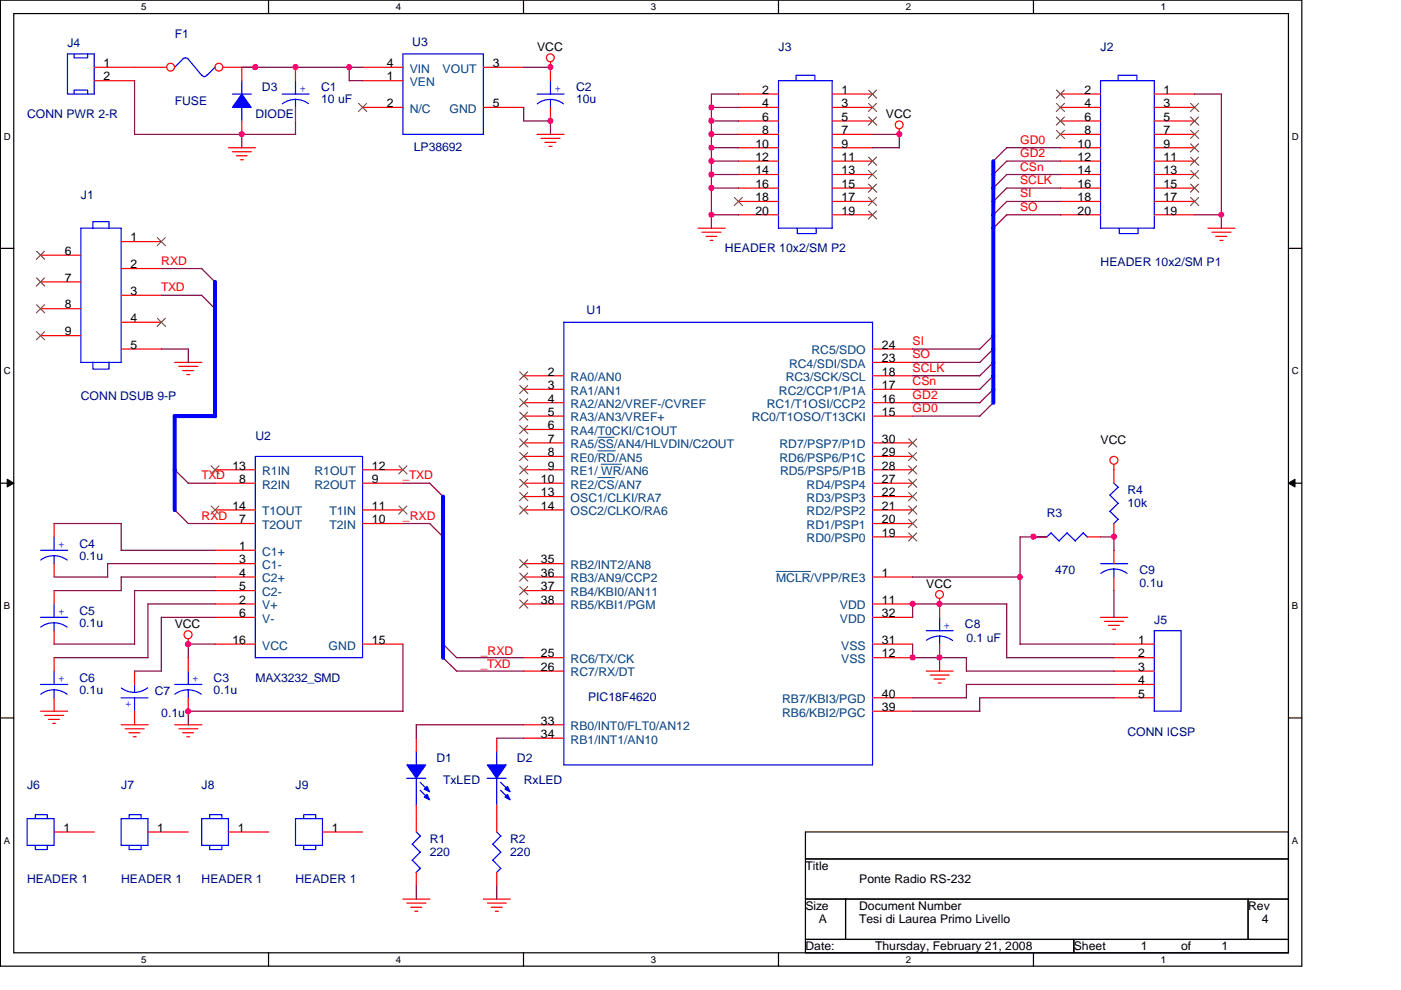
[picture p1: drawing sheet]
<svg xmlns="http://www.w3.org/2000/svg" width="297mm" height="210mm" viewBox="0 0 297 210" stroke-linecap="round" stroke-linejoin="round" font-family="sans-serif">
<path d="M.1 0h275.9v204.9h-275.9zM2.9 2.9h270.3v199.1h-270.3z" fill="none" stroke="#000" stroke-width=".25"/>
<g fill="#fff">
<path d="M29.9 .3h1.1v2.3h-1.1z"/>
<path d="M29.9 202.3h1.1v2.3h-1.1z"/>
</g>
<path d="M56.9 0v2.9M56.9 202v2.9" fill="none" stroke="#000" stroke-width=".25"/>
<g fill="#fff">
<path d="M83.9 .3h1.1v2.3h-1.1z"/>
<path d="M83.9 202.3h1.1v2.3h-1.1z"/>
</g>
<path d="M111 0v2.9M111 202v2.9" fill="none" stroke="#000" stroke-width=".25"/>
<g fill="#fff">
<path d="M138 .3h1.1v2.3h-1.1z"/>
<path d="M138 202.3h1.1v2.3h-1.1z"/>
</g>
<path d="M165.1 0v2.9M165.1 202v2.9" fill="none" stroke="#000" stroke-width=".25"/>
<g fill="#fff">
<path d="M192.1 .3h1.1v2.3h-1.1z"/>
<path d="M192.1 202.3h1.1v2.3h-1.1z"/>
</g>
<path d="M219.1 0v2.9M219.1 202v2.9" fill="none" stroke="#000" stroke-width=".25"/>
<g fill="#fff">
<path d="M246.1 .3h1.1v2.3h-1.1z"/>
<path d="M246.1 202.3h1.1v2.3h-1.1z"/>
<path d="M.8 27.8h1.4v2.2h-1.4z"/>
<path d="M273.9 27.8h1.4v2.2h-1.4z"/>
<path d="M.8 77.6h1.4v2.2h-1.4z"/>
<path d="M273.9 77.6h1.4v2.2h-1.4z"/>
</g>
<path d="M.1 52.7h2.8M273.2 52.7h2.8" fill="none" stroke="#000" stroke-width=".25"/>
<g fill="#fff">
<path d="M.8 127.3h1.3v2.3h-1.3z"/>
<path d="M273.9 127.3h1.3v2.3h-1.3z"/>
</g>
<path d="M.1 102.4h2.8M273.2 102.4h2.8" fill="none" stroke="#000" stroke-width=".25"/>
<path d="M1.5 101.6l1.4 .8-1.4 .9zM273.2 102.4l1.4-.8v1.7z" fill="#000"/>
<path d="M1.5 101.6l1.4 .8-1.4 .9zM273.2 102.4l1.4-.8v1.7z" fill="none" stroke="#000" stroke-width=".21"/>
<g fill="#fff">
<path d="M.8 177.1h1.3v2.3h-1.3z"/>
<path d="M273.9 177.1h1.3v2.3h-1.3z"/>
</g>
<path d="M.1 152.2h2.8M273.2 152.2h2.8M170.8 176.4h102.4v25.6h-102.4zM170.8 182.1h102.4M170.8 190.6h102.4M170.8 199.2h102.4M179.3 190.6v8.6M227.7 199.2v2.8M264.6 190.6v8.6" fill="none" stroke="#000" stroke-width=".25"/>
<g fill="none" stroke="#f00" stroke-width=".25">
<path d="M116.7 13.1v1.2M48.4 31.3h5.8M49.3 32.2h4M50.1 33h2.3M51 33.9h.6M113.9 28.5h5.7M114.7 29.3h4M115.5 30.2h2.4M116.4 31h.6M190.7 27.3v1.2M148 48.4h5.8M148.8 49.2h4.1"/>
<path d="M149.7 50.1h2.3M150.6 51h.6M256.1 48.4h5.7M257 49.2h4M257.8 50.1h2.3M258.7 51h.6M37 76.8h5.8M37.9 77.7h4M38.7 78.6h2.3M39.6 79.4h.6M236.2 98.5v1.2M11.5 111v2.8"/>
<path d="M11.5 119.5v2.8M39.9 135.5v1.1M199.2 126.9v4M199.2 136.6v2.8M233.3 130.9h5.8M234.2 131.7h4M235 132.6h2.3M235.9 133.4h.6M236.2 136.6h8.5M236.2 139.4h8.5M8.6 150.8h5.7M9.5 151.7h4"/>
<path d="M10.3 152.5h2.3M11.2 153.4h.6M25.7 153.7h5.7M26.5 154.5h4.1M27.3 155.4h2.4M28.2 156.2h.7M37 153.7h5.8M37.9 154.5h4M38.7 155.4h2.3M39.6 156.2h.6M196.4 142.3h5.7M197.2 143.1h4"/>
<path d="M198 144h2.4M198.9 144.8h.7M236.2 142.3h8.5M236.2 145.1h8.5M236.2 148h8.5M31.4 176.4h8.5M85.4 190.6h5.7M86.3 191.5h4M87.1 192.4h2.3M88 193.2h.6M102.5 190.6h5.7M103.3 191.5h4.1"/>
<path d="M104.1 192.4h2.4M105 193.2h.7"/>
<circle cx="116.7" cy="12.2" r=".83"/>
<circle cx="190.6" cy="26.5" r=".83"/>
<circle cx="236.2" cy="97.6" r=".84"/>
<circle cx="39.9" cy="134.6" r=".85"/>
<circle cx="199.2" cy="126" r=".83"/>
</g>
<g fill="none" stroke="#00f" stroke-width=".25">
<path d="M8.6 116.7h5.7M11.5 117.8l1.4 .3 1.3 .6M11.5 117.8l-1.5 .2-1.4 .7M11.5 113.8v2.9M11.5 117.8v1.7M196.4 133.7h5.7M199.2 134.9l1.5 .2 1.3 .7M199.2 134.9l-1.5 .2-1.3 .7M199.2 130.9v2.9M199.2 134.9v1.7M244.7 133.7h5.7v17.1h-5.7zM105.3 159.3v2.9"/>
<path d="M25.7 173.6h5.7v5.6h-5.7zM27.4 173.6v-.9h2.5v.9M27.4 179.2v.9h2.5v-.9M103.3 165h4M105.3 165v5.8"/>
</g>
<path d="M103.3 162.2h4l-2 2.8z" fill-rule="evenodd" fill="#00f"/>
<path d="M103.3 162.2h4l-2 2.8z" fill="none" stroke="#00f" stroke-width=".25"/>
<path d="M107.6 168.4l.6 1.2-1.1-.6z" fill-rule="evenodd" fill="#00f"/>
<path d="M107.6 168.4l.6 1.2-1.1-.6z" fill="none" stroke="#00f" stroke-width=".25"/>
<path d="M107.6 166.8l.6 1.1-1.1-.6z" fill-rule="evenodd" fill="#00f"/>
<g fill="none" stroke="#00f" stroke-width=".25">
<path d="M49.3 19.9h4M51.3 17.1v2.8M85.4 11.4h17.1v17.1h-17.1zM51.3 22.7v3M235.3 105l1.8 1.8M235.3 108.4l1.8 1.8M236.2 102.4l.9 .9M237.1 103.3l-1.8 1.7M237.1 106.7l-1.8 1.8M237.1 110.1l-1 .9M8.6 130.9h5.7M11.5 132l1.4 .3 1.3 .7"/>
<path d="M11.5 132l-1.5 .3-1.4 .7M11.5 128.1v2.8M11.5 132v1.8M42.8 173.6h5.6v5.6h-5.6zM44.4 173.6v-.9h2.6v.9M44.4 179.2v.9h2.6v-.9M106.1 165.9l1.8 1.7M106.1 167.6l1.8 1.7M107.6 166.8l.6 1.1-1.1-.6z"/>
</g>
<path d="M76.9 17.1h8.5M76.9 14.3h8.5M102.5 14.3h8.5M76.9 22.8h8.5M102.5 22.8h8.5M236.2 99.6v2.8M236.2 111v2.8M11.5 125.2v2.9M11.5 133.7v2.9M105.3 156.5v2.8M48.4 176.4h8.6M105.3 170.7v2.9" fill="none" stroke="#f00" stroke-width=".25"/>
<path d="M76 21.9l1.8 1.8M77.7 21.9l-1.7 1.8" fill="none" stroke="#804000" stroke-width=".21"/>
<path d="M51.3 19.9l2 2.9h-4z" fill-rule="evenodd" fill="#00f"/>
<g fill="none" stroke="#00f" stroke-width=".25">
<path d="M14.3 11.4h5.7v8.5h-5.7zM15.7 11.4v.9h2.9v-.9M15.7 19.9v-.8h2.9v.8M51.3 19.9l2 2.9h-4zM59.8 19.9h5.7M62.6 17.1v2.9M165.1 17.1h11.3v31.3h-11.3zM168.8 17.1v-1.1h4v1.1M62.6 21.1l1.5 .2 1.3 .7M62.6 21.1l-1.4 .2-1.3 .7M62.6 21.1v1.7M17.1 48.4h8.6v28.4h-8.6z"/>
<path d="M19.7 48.4v-1.4h3.4v1.4M169 48.4v1.1h4.1v-1.1M19.7 76.8v1.5h3.4v-1.5M233.3 119.5h5.8M236.2 120.6l1.5 .3 1.3 .7M236.2 120.6l-1.5 .3-1.3 .7M236.2 120.6v1.8M37 145.1h5.8M39.9 146.3l1.5 .2 1.3 .7M39.9 146.3l-1.5 .2-1.3 .7M39.9 142.3v2.9M39.9 146.3v1.7"/>
<path d="M88.3 159.3v2.9M62.6 173.6h5.8v5.6h-5.8zM64.4 173.6v-.9h2.5v.9M64.4 179.2v.9h2.5v-.9M86.2 165h4.1M88.3 165v5.8"/>
</g>
<g fill="none" stroke="#f00" stroke-width=".25">
<path d="M20 14.3h8.5M20 17.1h8.5M51.3 14.3v2.8M62.6 14.3v2.8M156.5 19.9h8.6M176.4 19.9h8.6M51.3 25.7v2.8M62.6 22.8v2.9M156.5 22.8h8.6M156.5 25.7h8.6M156.5 28.5h8.6M156.5 31.3h8.6"/>
<path d="M156.5 34.2h8.6M156.5 37h8.6M156.5 39.9h8.6M176.4 22.8h8.6M176.4 25.7h8.6M176.4 28.5h8.6M176.4 31.3h8.6M176.4 34.2h8.6M176.4 37h8.6M176.4 39.9h8.6M8.6 54.1h8.5M8.6 59.8h8.5"/>
<path d="M25.7 51.2h8.5M25.7 56.9h8.5M156.5 42.7h8.6M156.5 45.6h8.6M176.4 42.7h8.6M176.4 45.6h8.6M8.6 65.4h8.5M8.6 71.2h8.5M25.7 62.6h8.5M25.7 68.3h8.5M25.7 74h8.5M236.2 116.7v2.8"/>
<path d="M39.9 139.4v2.9M236.2 122.3v2.9M39.9 148v2.8M68.4 176.4h8.5"/>
</g>
<g fill="none" stroke="#804000" stroke-width=".21">
<path d="M184.1 19.1l1.8 1.7M185.8 19.1l-1.7 1.7M184.1 21.9l1.8 1.8M184.1 24.8l1.8 1.7M184.1 33.3l1.8 1.8M184.1 36.2l1.8 1.7M184.1 39l1.8 1.8M185.8 21.9l-1.7 1.8M185.8 24.8l-1.7 1.7M185.8 33.3l-1.7 1.8M185.8 36.2l-1.7 1.7M185.8 39l-1.7 1.8"/>
<path d="M7.7 53.3l1.8 1.7M7.7 58.9l1.8 1.8M9.4 53.3l-1.7 1.7M9.4 58.9l-1.7 1.8M33.4 50.4l1.7 1.7M35 50.4l-1.7 1.7M155.7 41.9l1.7 1.7M157.4 41.9l-1.7 1.7M184.1 41.9l1.8 1.7M184.1 44.7l1.8 1.7M185.8 41.9l-1.7 1.7M185.8 44.7l-1.7 1.7"/>
<path d="M7.7 64.6l1.8 1.7M7.7 70.3l1.8 1.8M9.4 64.6l-1.7 1.7M9.4 70.3l-1.7 1.8M33.4 67.5l1.7 1.7M35 67.5l-1.7 1.7"/>
</g>
<path d="M86.3 162.2h4l-2 2.8z" fill-rule="evenodd" fill="#00f"/>
<path d="M86.3 162.2h4l-2 2.8z" fill="none" stroke="#00f" stroke-width=".25"/>
<path d="M90 169l.5-.6 .6 1.2z" fill-rule="evenodd" fill="#00f"/>
<path d="M90 169l.5-.6 .6 1.2z" fill="none" stroke="#00f" stroke-width=".25"/>
<path d="M90 167.3l.5-.5 .6 1.1z" fill-rule="evenodd" fill="#00f"/>
<g fill="none" stroke="#00f" stroke-width=".25">
<path d="M38.7 12.5l.6-.2 .6 .2M38.8 12.5l-1.8 1.8M39.9 12.5l2.9 3.5M42.8 15.9l.1 .2a.53 .53 0 0 0 .9-.2M45.6 14.2l-1.7 1.8M113.9 19.9h5.7M116.7 17.1v2.9M233.3 17.1h11.4v31.3h-11.4zM237.1 17.1v-1.1h3.9v1.1M116.7 21.1l1.4 .2 1.4 .7M116.7 21.1l-1.5 .2-1.3 .7M116.7 21.1v1.7"/>
<path d="M237.3 48.4v1.1h4v-1.1M119.5 68.3h65.5v93.9h-65.5zM54.1 96.8h22.8v42.6h-22.8zM222.8 113l1.8 1.7M222.9 112.9l-.9 .9M226.2 113l1.8 1.7M226.3 112.9l-1.8 1.8M229.7 113l.8 .9M229.7 112.9l-1.7 1.8M8.6 145.1h5.7M11.5 146.3l1.4 .2 1.3 .7M11.5 146.3l-1.5 .2-1.4 .7"/>
<path d="M11.5 142.3v2.9M11.5 146.3v1.7M25.7 148h5.7M25.7 145.9l1.3 .7 1.5 .2M28.5 145.1v1.7M28.5 147.9v2.9M31.3 145.8l-1.3 .7-1.5 .3M5.8 173.6h5.7v5.6h-5.7zM7.5 173.6v-.9h2.5v.9M7.5 179.2v.9h2.5v-.9M87.4 179l1.8 1.7M88.3 176.4l.9 .9"/>
<path d="M89.1 165.9l1.7 1.7M89.1 167.6l1.7 1.7M89.1 177.2l-1.7 1.8M90 167.3l.5-.5 .6 1.1zM104.5 179l1.7 1.7M105.3 176.4l.9 .9M106.2 177.2l-1.8 1.8M87.4 182.4l1.8 1.7M89.1 180.7l-1.7 1.7M89.1 184.1l-.9 .9M104.5 182.4l1.7 1.7M106.2 180.7l-1.8 1.7"/>
<path d="M106.2 184.1l-.9 .9"/>
</g>
<g fill="none" stroke="#f00" stroke-width=".25">
<path d="M28.5 14.3h6.8M47.3 14.3h6.8M116.7 14.3v2.8M224.8 19.9h8.5M244.7 19.9h8.6M116.7 22.8v2.9M224.8 22.8h8.5M224.8 25.7h8.5M224.8 28.5h8.5M224.8 31.3h8.5M224.8 34.2h8.5M224.8 37h8.5"/>
<path d="M224.8 39.9h8.5M244.7 22.8h8.6M244.7 25.7h8.6M244.7 28.5h8.6M244.7 31.3h8.6M244.7 34.2h8.6M244.7 37h8.6M244.7 39.9h8.6M224.8 42.7h8.5M224.8 45.6h8.5M244.7 42.7h8.6M244.7 45.6h8.6"/>
<path d="M111 79.7h8.5M185 79.7h8.5M185 76.8h8.5M185 74h8.5M45.6 99.6h8.5M76.9 99.6h8.5M111 82.5h8.5M111 85.4h8.5M111 88.2h8.5M111 91.1h8.5M111 93.9h8.5M111 96.8h8.5"/>
<path d="M111 99.6h8.5M185 82.5h8.5M185 85.4h8.5M185 88.2h8.5M185 93.9h8.5M185 96.8h8.5M185 99.6h8.5M45.6 102.4h8.5M45.6 108.1h8.5M45.6 111h8.5M45.6 119.5h8.5M45.6 116.7h8.5"/>
<path d="M76.9 102.4h8.5M76.9 108.1h8.5M76.9 111h8.5M111 102.4h8.5M111 105.3h8.5M111 108.1h8.5M111 119.5h8.5M185 102.4h8.5M185 105.3h8.5M185 108.1h8.5M185 113.8h8.5M185 111h8.5"/>
<path d="M219.1 113.8h2.9M230.5 113.8h2.8M11.5 139.4v2.9M45.6 122.3h8.5M45.6 128.1h8.5M45.6 136.6h8.5M45.6 130.9h8.5M45.6 125.2h8.5M76.9 136.6h8.5M111 122.3h8.5M111 128.1h8.5M111 139.4h8.5"/>
<path d="M111 125.2h8.5M185 122.3h8.5M185 128.1h8.5M185 139.4h8.5M185 136.6h8.5M185 130.9h8.5M11.5 148v2.8M28.5 142.3v2.8M28.5 150.8v2.9M88.3 156.5v2.8M111 142.3h8.5M111 153.7h8.5"/>
<path d="M111 156.5h8.5M185 150.8h8.5M185 148h8.5M11.5 176.4h8.5M88.3 170.7v5.7M105.3 173.6v2.8M88.3 185v2.8M105.3 185v2.8"/>
<circle cx="36.2" cy="14.2" r=".83"/>
<circle cx="46.4" cy="14.2" r=".83"/>
</g>
<path d="M126.7 92.7h3.5M126.7 95.6h3.8M127.5 98.4h4.3M126.7 101.3h3.6M164.5 121.2h7.4" fill="none" stroke="#004080" stroke-width=".21"/>
<g fill="none" stroke="#804000" stroke-width=".21">
<path d="M224 19.1l1.7 1.7M225.7 19.1l-1.8 1.7M224 21.9l1.7 1.8M224 24.8l1.7 1.7M224 27.6l1.7 1.8M225.7 21.9l-1.8 1.8M225.7 24.8l-1.8 1.7M225.7 27.6l-1.8 1.8M252.4 21.9l1.8 1.8M252.4 24.8l1.8 1.7M252.4 27.6l1.8 1.8M252.4 30.5l1.8 1.7"/>
<path d="M252.4 33.3l1.8 1.8M252.4 36.2l1.8 1.7M252.4 39l1.8 1.8M254.1 36.2l-1.7 1.7M254.1 21.9l-1.7 1.8M254.1 24.8l-1.7 1.7M254.1 27.6l-1.7 1.8M254.1 30.5l-1.7 1.7M254.1 33.3l-1.7 1.8M254.1 39l-1.7 1.8M252.4 41.9l1.8 1.7M254.1 41.9l-1.7 1.7"/>
<path d="M110.2 78.8l1.7 1.8M111.9 78.8l-1.8 1.8M44.7 98.8l1.8 1.7M46.4 98.8l-1.7 1.7M84.6 98.8l1.7 1.7M86.3 98.8l-1.8 1.7M110.2 81.7l1.7 1.7M110.2 84.5l1.7 1.8M110.2 87.4l1.7 1.7M110.2 90.2l1.7 1.7M110.2 93l1.7 1.8M110.2 95.9l1.7 1.8"/>
<path d="M110.2 98.8l1.7 1.7M111.9 81.7l-1.8 1.7M111.9 84.5l-1.8 1.8M111.9 87.4l-1.8 1.7M111.9 90.2l-1.8 1.7M111.9 93l-1.8 1.8M111.9 95.9l-1.8 1.8M111.9 98.8l-1.8 1.7M192.7 98.8l1.7 1.7M192.7 95.9l1.7 1.8M192.7 93l1.7 1.8M194.3 98.8l-1.7 1.7"/>
<path d="M194.3 95.9l-1.7 1.8M194.3 93l-1.7 1.8M44.7 107.3l1.8 1.7M46.4 107.3l-1.7 1.7M84.6 107.3l1.7 1.7M86.3 107.3l-1.8 1.7M110.2 101.6l1.7 1.7M110.2 104.4l1.7 1.8M110.2 107.3l1.7 1.7M110.2 118.7l1.7 1.7M111.9 101.6l-1.8 1.7M111.9 104.4l-1.8 1.8"/>
<path d="M111.9 107.3l-1.8 1.7M111.9 118.7l-1.8 1.7M192.7 113l1.7 1.7M192.7 110.2l1.7 1.7M192.7 107.3l1.7 1.7M192.7 104.4l1.7 1.8M192.7 101.6l1.7 1.7M194.3 113l-1.7 1.7M194.3 110.2l-1.7 1.7M194.3 107.3l-1.7 1.7M194.3 104.4l-1.7 1.8M194.3 101.6l-1.7 1.7"/>
<path d="M110.2 121.5l1.7 1.7M110.2 124.4l1.7 1.7M110.2 127.2l1.7 1.7M111.9 121.5l-1.8 1.7M111.9 124.4l-1.8 1.7M111.9 127.2l-1.8 1.7"/>
</g>
<g fill="none" stroke="#800040" stroke-width=".25">
<path d="M28.5 17.1v11.4h34.2M51.2 14.3h25.7M74 14.3v2.8h2.9M111 14.3h5.8M156.6 19.9h-5.8v28.5M253.3 19.9h5.7M258.9 19.9v28.5M51.3 28.5v2.9M62.6 25.7v2.8M111 25.7h5.8M111 22.8v2.9M116.7 25.7v2.8"/>
<path d="M150.8 25.7h5.8M150.8 28.5h5.8M150.8 22.8h5.8M150.8 31.3h5.8M150.8 34.2h5.8M150.8 37h5.8M150.8 39.9h5.8M185 28.5h5.7M185 31.3h5.7M190.7 28.5v2.9M224.9 31.3h-11.5l-2.8 2.9M224.9 34.2h-11.5l-2.8 2.8"/>
<path d="M224.9 37h-11.5l-2.8 2.9M224.9 39.9h-11.5l-2.8 2.9M34.2 56.9h8.6l2.8 2.9M150.8 45.6h5.8M224.9 42.7h-11.5l-2.8 2.9M224.9 45.6h-11.5l-2.8 2.8M253.3 45.6h5.7M34.2 62.6h8.6l2.8 2.9M34.2 74h5.8M39.9 74v2.9M193.5 79.7h14.3M193.5 76.8h14.3"/>
<path d="M193.5 74h14.3M210.6 76.8l-2.9 2.9M210.6 74l-2.9 2.9M210.6 71.2l-2.9 2.8M210.6 79.7l-2.9 2.9M37 99.6l2.9 2.8h5.7M193.5 82.5h14.3M193.5 88.2h14.3M193.5 85.4h14.3M210.6 85.4l-2.9 2.9M210.6 82.5l-2.9 2.9M11.5 111h14.2"/>
<path d="M22.8 119.5h22.8M22.8 119.5v2.8M25.7 111v5.7M25.7 116.7h19.9M37 108.1l2.9 2.9h5.7M85.4 111h5.7M85.4 102.4h5.7M91.1 111l2.8 2.8M91.1 102.4l2.8 2.9M222 113.8h-5.7v22.8h19.9M233.3 113.8h2.9M236.2 113.8v2.9"/>
<path d="M11.5 122.3h11.4M11.5 125.2h14.2M11.5 136.6h17.1M11.5 139.4h19.9M25.7 122.3h19.9M25.7 122.3v2.9M31.4 128.1h14.2M31.4 128v11.4M45.6 125.2h-17.1v11.4M45.6 136.6h-5.7v2.9M45.6 130.9h-11.4v11.4M85.4 136.6v14.2"/>
<path d="M93.9 139.4l2.9 2.9h14.3M93.9 136.5l2.9 2.9h14.3M193.5 122.3h22.8M193.5 139.4h11.4M193.5 136.6v2.9M199.2 139.4v2.9M204.9 139.4v2.9M213.4 139.4h22.8M213.4 128.1v11.4M213.5 128.1h-20v2.8M236.2 125.2v5.7M28.5 142.3h5.7"/>
<path d="M85.5 150.8h-45.6v2.9M105.3 156.5h5.8M111.1 153.7h-22.8v2.8M193.5 148h11.4M193.5 150.8h14.3M204.9 142.3h31.3M236.2 148h-28.5v2.8M236.2 145.1h-31.3v2.9M88.3 187.8v2.9M105.3 187.8v2.9"/>
</g>
<path d="M210.6 34.2v51.2M45.6 59.8v28.5M45.6 88.2h-8.6v20M93.9 105.3v34.2" fill="none" stroke="#00f" stroke-width=".85"/>
<circle cx="54.1" cy="14.2" r=".56" fill="#f0f"/>
<circle cx="54.1" cy="14.2" r=".56" fill="none" stroke="#f0f" stroke-width=".25"/>
<circle cx="62.6" cy="14.2" r=".56" fill="#f0f"/>
<circle cx="62.6" cy="14.2" r=".56" fill="none" stroke="#f0f" stroke-width=".25"/>
<circle cx="116.7" cy="14.2" r=".55" fill="#f0f"/>
<circle cx="116.7" cy="14.2" r=".55" fill="none" stroke="#f0f" stroke-width=".25"/>
<circle cx="39.9" cy="136.6" r=".56" fill="#f0f"/>
<circle cx="39.9" cy="136.6" r=".56" fill="none" stroke="#f0f" stroke-width=".25"/>
<circle cx="236.2" cy="113.8" r=".56" fill="#f0f"/>
<circle cx="236.2" cy="113.8" r=".56" fill="none" stroke="#f0f" stroke-width=".25"/>
<circle cx="193.5" cy="139.4" r=".56" fill="#f0f"/>
<circle cx="193.5" cy="139.4" r=".56" fill="none" stroke="#f0f" stroke-width=".25"/>
<circle cx="199.2" cy="139.4" r=".56" fill="#f0f"/>
<circle cx="199.2" cy="139.4" r=".56" fill="none" stroke="#f0f" stroke-width=".25"/>
<circle cx="39.9" cy="150.8" r=".56" fill="#f0f"/>
<circle cx="39.9" cy="150.8" r=".56" fill="none" stroke="#f0f" stroke-width=".25"/>
<circle cx="116.7" cy="25.6" r=".55" fill="#f0f"/>
<circle cx="116.7" cy="25.6" r=".55" fill="none" stroke="#f0f" stroke-width=".25"/>
<circle cx="51.3" cy="28.4" r=".56" fill="#f0f"/>
<circle cx="51.3" cy="28.4" r=".56" fill="none" stroke="#f0f" stroke-width=".25"/>
<circle cx="193.5" cy="128" r=".56" fill="#f0f"/>
<circle cx="193.5" cy="128" r=".56" fill="none" stroke="#f0f" stroke-width=".25"/>
<circle cx="199.2" cy="128" r=".56" fill="#f0f"/>
<circle cx="199.2" cy="128" r=".56" fill="none" stroke="#f0f" stroke-width=".25"/>
<circle cx="216.2" cy="122.3" r=".55" fill="#f0f"/>
<circle cx="216.2" cy="122.3" r=".55" fill="none" stroke="#f0f" stroke-width=".25"/>
<circle cx="219.1" cy="113.8" r=".56" fill="#f0f"/>
<circle cx="219.1" cy="113.8" r=".56" fill="none" stroke="#f0f" stroke-width=".25"/>
<circle cx="74" cy="14.2" r=".55" fill="#f0f"/>
<circle cx="74" cy="14.2" r=".55" fill="none" stroke="#f0f" stroke-width=".25"/>
<circle cx="150.8" cy="22.8" r=".56" fill="#f0f"/>
<circle cx="150.8" cy="22.8" r=".56" fill="none" stroke="#f0f" stroke-width=".25"/>
<circle cx="150.8" cy="25.6" r=".56" fill="#f0f"/>
<circle cx="150.8" cy="25.6" r=".56" fill="none" stroke="#f0f" stroke-width=".25"/>
<circle cx="150.8" cy="28.4" r=".56" fill="#f0f"/>
<circle cx="150.8" cy="28.4" r=".56" fill="none" stroke="#f0f" stroke-width=".25"/>
<circle cx="150.8" cy="31.3" r=".55" fill="#f0f"/>
<circle cx="150.8" cy="31.3" r=".55" fill="none" stroke="#f0f" stroke-width=".25"/>
<circle cx="150.8" cy="34.2" r=".56" fill="#f0f"/>
<circle cx="150.8" cy="34.2" r=".56" fill="none" stroke="#f0f" stroke-width=".25"/>
<circle cx="150.8" cy="39.8" r=".56" fill="#f0f"/>
<circle cx="150.8" cy="39.8" r=".56" fill="none" stroke="#f0f" stroke-width=".25"/>
<circle cx="150.8" cy="45.5" r=".55" fill="#f0f"/>
<circle cx="150.8" cy="45.5" r=".55" fill="none" stroke="#f0f" stroke-width=".25"/>
<circle cx="258.9" cy="45.5" r=".54" fill="#f0f"/>
<circle cx="258.9" cy="45.5" r=".54" fill="none" stroke="#f0f" stroke-width=".25"/>
<circle cx="150.8" cy="37" r=".56" fill="#f0f"/>
<circle cx="150.8" cy="37" r=".56" fill="none" stroke="#f0f" stroke-width=".25"/>
<circle cx="190.7" cy="28.4" r=".56" fill="#f0f"/>
<circle cx="190.7" cy="28.4" r=".56" fill="none" stroke="#f0f" stroke-width=".25"/>
<g font-size="2.5" fill="#000080">
<text x="14.3" y="10">J4</text>
<text x="37" y="8">F1</text>
<text x="87.4" y="9.7">U3</text>
<text x="165.1" y="10.8">J3</text>
<text x="233.3" y="10.8">J2</text>
<text x="37" y="22.2">FUSE</text>
<text x="55.5" y="19.4">D3</text>
<text x="68.1" y="19.4">C1</text>
<text x="68.1" y="21.9">10 uF</text>
<text x="122.1" y="19.4">C2</text>
<text x="122.1" y="21.9">10u</text>
<text x="5.8" y="25.1">CONN PWR 2-R</text>
<text x="54.1" y="25.1">DIODE</text>
<text x="87.7" y="31.9">LP38692</text>
<text x="17.1" y="42.2">J1</text>
<text x="153.7" y="53.5">HEADER 10x2/SM P2</text>
<text x="233.3" y="56.4">HEADER 10x2/SM P1</text>
<text x="124.4" y="66.6">U1</text>
<text x="17.1" y="84.8">CONN DSUB 9-P</text>
<text x="54.1" y="93.3">U2</text>
<text x="239.1" y="104.7">R4</text>
<text x="239.1" y="107.6">10k</text>
<text x="222" y="109.6">R3</text>
<text x="16.8" y="116.1">C4</text>
<text x="16.8" y="118.7">0.1u</text>
<text x="223.7" y="121.8">470</text>
<text x="241.6" y="121.8">C9</text>
<text x="241.6" y="124.4">0.1u</text>
<text x="16.8" y="130.3">C5</text>
<text x="16.8" y="132.9">0.1u</text>
<text x="204.6" y="133.2">C8</text>
<text x="204.9" y="136">0.1 uF</text>
<text x="244.7" y="132.3">J5</text>
<text x="16.8" y="144.6">C6</text>
<text x="16.8" y="147.1">0.1u</text>
<text x="32.8" y="147.4">C7</text>
<text x="45.3" y="144.6">C3</text>
<text x="45.3" y="147.1">0.1u</text>
<text x="54.1" y="144.6">MAX3232_SMD</text>
<text x="124.7" y="148.5">PIC18F4620</text>
<text x="34.2" y="152">0.1u</text>
<text x="239.1" y="156">CONN ICSP</text>
<text x="92.5" y="161.6">D1</text>
<text x="109.6" y="161.6">D2</text>
<text x="5.8" y="167.3">J6</text>
<text x="25.7" y="167.3">J7</text>
<text x="42.8" y="167.3">J8</text>
<text x="62.7" y="167.3">J9</text>
<text x="93.9" y="166.2">TxLED</text>
<text x="111" y="166.2">RxLED</text>
<text x="91.1" y="178.7">R1</text>
<text x="108.2" y="178.7">R2</text>
<text x="91.1" y="181.5">220</text>
<text x="108.2" y="181.5">220</text>
<text x="5.8" y="187.2">HEADER 1</text>
<text x="25.7" y="187.2">HEADER 1</text>
<text x="42.8" y="187.2">HEADER 1</text>
<text x="62.7" y="187.2">HEADER 1</text>
</g>
<g font-size="2.5">
<text x="113.9" y="10.8">VCC</text>
<text x="22" y="14.2">1</text>
<text x="22" y="17.1">2</text>
<text x="82" y="17.1">1</text>
<text x="82" y="14.2">4</text>
<text x="104.5" y="14.2">3</text>
<text x="82" y="22.7">2</text>
<text x="104.5" y="22.7">5</text>
<text x="161.6" y="19.9">2</text>
<text x="161.6" y="22.7">4</text>
<text x="178.4" y="19.9">1</text>
<text x="178.4" y="22.7">3</text>
<text x="229.9" y="19.9">2</text>
<text x="229.9" y="22.7">4</text>
<text x="246.7" y="19.9">1</text>
<text x="246.7" y="22.7">3</text>
<text x="161.6" y="25.6">6</text>
<text x="161.6" y="28.4">8</text>
<text x="178.4" y="25.6">5</text>
<text x="178.4" y="28.4">7</text>
<text x="187.8" y="25.1">VCC</text>
<text x="229.9" y="25.6">6</text>
<text x="229.9" y="28.4">8</text>
<text x="246.7" y="25.6">5</text>
<text x="246.7" y="28.4">7</text>
<text x="160.2" y="31.3">10</text>
<text x="160.2" y="34.1">12</text>
<text x="178.4" y="31.3">9</text>
<text x="178.4" y="34.1">11</text>
<text x="228.5" y="31.3">10</text>
<text x="228.5" y="34.1">12</text>
<text x="246.7" y="31.3">9</text>
<text x="246.7" y="34.1">11</text>
<text x="160.2" y="37">14</text>
<text x="160.2" y="39.8">16</text>
<text x="178.4" y="37">13</text>
<text x="178.4" y="39.8">15</text>
<text x="228.5" y="37">14</text>
<text x="228.5" y="39.8">16</text>
<text x="246.7" y="37">13</text>
<text x="246.7" y="39.8">15</text>
<text x="160.2" y="42.7">18</text>
<text x="160.2" y="45.5">20</text>
<text x="178.4" y="42.7">17</text>
<text x="178.4" y="45.5">19</text>
<text x="228.5" y="42.7">18</text>
<text x="228.5" y="45.5">20</text>
<text x="246.7" y="42.7">17</text>
<text x="246.7" y="45.5">19</text>
<text x="27.7" y="51.2">1</text>
<text x="13.7" y="54.1">6</text>
<text x="13.7" y="59.7">7</text>
<text x="27.7" y="56.9">2</text>
<text x="13.7" y="65.4">8</text>
<text x="27.7" y="62.6">3</text>
<text x="13.7" y="71.1">9</text>
<text x="27.7" y="68.3">4</text>
<text x="27.7" y="74">5</text>
<text x="187" y="76.8">23</text>
<text x="187" y="74">24</text>
<text x="116.1" y="79.6">2</text>
<text x="116.1" y="82.5">3</text>
<text x="187" y="82.5">17</text>
<text x="187" y="79.6">18</text>
<text x="116.1" y="85.3">4</text>
<text x="116.1" y="88.2">5</text>
<text x="187" y="88.2">15</text>
<text x="187" y="85.3">16</text>
<text x="116.1" y="91">6</text>
<text x="116.1" y="93.9">7</text>
<text x="187" y="93.9">30</text>
<text x="233.3" y="94.2">VCC</text>
<text x="49.3" y="99.6">13</text>
<text x="78.9" y="99.6">12</text>
<text x="116.1" y="96.7">8</text>
<text x="116.1" y="99.6">9</text>
<text x="187" y="99.6">28</text>
<text x="187" y="96.7">29</text>
<text x="50.7" y="102.4">8</text>
<text x="78.9" y="102.4">9</text>
<text x="114.7" y="102.4">10</text>
<text x="114.7" y="105.2">13</text>
<text x="187" y="105.2">22</text>
<text x="187" y="102.4">27</text>
<text x="49.3" y="108.1">14</text>
<text x="50.7" y="111">7</text>
<text x="78.9" y="111">10</text>
<text x="78.9" y="108.1">11</text>
<text x="114.7" y="108.1">14</text>
<text x="187" y="113.8">19</text>
<text x="187" y="111">20</text>
<text x="187" y="108.1">21</text>
<text x="50.7" y="116.6">1</text>
<text x="50.7" y="119.5">3</text>
<text x="114.7" y="119.5">35</text>
<text x="50.7" y="122.3">4</text>
<text x="50.7" y="125.2">5</text>
<text x="114.7" y="122.3">36</text>
<text x="114.7" y="125.2">37</text>
<text x="187" y="122.3">1</text>
<text x="196.4" y="124.6">VCC</text>
<text x="50.7" y="128">2</text>
<text x="50.7" y="130.9">6</text>
<text x="114.7" y="128">38</text>
<text x="187" y="128">11</text>
<text x="187" y="130.9">32</text>
<text x="37" y="133.2">VCC</text>
<text x="49.3" y="136.5">16</text>
<text x="78.9" y="136.5">15</text>
<text x="187" y="136.5">31</text>
<text x="241.3" y="136.5">1</text>
<text x="114.7" y="139.4">25</text>
<text x="114.7" y="142.2">26</text>
<text x="187" y="139.4">12</text>
<text x="241.3" y="139.4">2</text>
<text x="241.3" y="142.2">3</text>
<text x="187" y="147.9">40</text>
<text x="241.3" y="145.1">4</text>
<text x="241.3" y="147.9">5</text>
<text x="114.7" y="153.6">33</text>
<text x="187" y="150.7">39</text>
<text x="114.7" y="156.5">34</text>
<text x="13.5" y="176.4">1</text>
<text x="33.4" y="176.4">1</text>
<text x="50.4" y="176.4">1</text>
<text x="70.4" y="176.4">1</text>
<text x="170.8" y="184.4">Title</text>
<text x="182.2" y="187.2">Ponte Radio RS-232</text>
<text x="170.8" y="192.9">Size</text>
<text x="173.6" y="195.7">A</text>
<text x="182.2" y="195.7">Tesi di Laurea Primo Livello</text>
<text x="182.2" y="192.9">Document Number</text>
<text x="264.6" y="192.9">Rev</text>
<text x="267.5" y="195.7">4</text>
<text x="170.8" y="201.5">Date:</text>
<text x="185.5" y="201.5">Thursday, February 21, 2008</text>
<text x="227.7" y="201.5">Sheet</text>
<text x="241.9" y="201.5">1</text>
<text x="250.4" y="201.5">of</text>
<text x="258.9" y="201.5">1</text>
</g>
<g font-size="2.5" fill="#004080">
<text x="86.9" y="15.4">VIN</text>
<text x="93.8" y="15.4">VOUT</text>
<text x="86.9" y="18.2">VEN</text>
<text x="86.9" y="23.9">N/C</text>
<text x="95.3" y="23.9">GND</text>
<text x="167.3" y="78">RC4/SDI/SDA</text>
<text x="172" y="75.1">RC5/SDO</text>
<text x="121" y="80.8">RA0/AN0</text>
<text x="121" y="83.7">RA1/AN1</text>
<text x="165.1" y="83.7">RC2/CCP1/P1A</text>
<text x="166.6" y="80.8">RC3/SCK/SCL</text>
<text x="121" y="86.5">RA2/AN2/VREF-/CVREF</text>
<text x="121" y="89.4">RA3/AN3/VREF+</text>
<text x="159.4" y="89.4">RC0/T1OSO/T13CKI</text>
<text x="162.6" y="86.5">RC1/T1OSI/CCP2</text>
<text x="121" y="92.2">RA4/T0CKI/C1OUT</text>
<text x="121" y="95">RA5/SS/AN4/HLVDIN/C2OUT</text>
<text x="165.3" y="95">RD7/PSP7/P1D</text>
<text x="55.6" y="100.8">R1IN</text>
<text x="66.7" y="100.8">R1OUT</text>
<text x="121" y="97.9">RE0/RD/AN5</text>
<text x="121" y="100.8">RE1/ WR/AN6</text>
<text x="165.3" y="97.9">RD6/PSP6/P1C</text>
<text x="165.4" y="100.8">RD5/PSP5/P1B</text>
<text x="55.6" y="103.6">R2IN</text>
<text x="66.7" y="103.6">R2OUT</text>
<text x="121" y="106.4">OSC1/CLKI/RA7</text>
<text x="121" y="103.6">RE2/CS/AN7</text>
<text x="171" y="106.4">RD3/PSP3</text>
<text x="171" y="103.6">RD4/PSP4</text>
<text x="55.6" y="109.3">T1OUT</text>
<text x="55.6" y="112.1">T2OUT</text>
<text x="69.8" y="112.1">T2IN</text>
<text x="69.8" y="109.3">T1IN</text>
<text x="121" y="109.3">OSC2/CLKO/RA6</text>
<text x="171" y="112.1">RD1/PSP1</text>
<text x="171" y="109.3">RD2/PSP2</text>
<text x="55.6" y="117.8">C1+</text>
<text x="171" y="115">RD0/PSP0</text>
<text x="55.6" y="120.6">C1-</text>
<text x="55.6" y="123.5">C2+</text>
<text x="121" y="120.6">RB2/INT2/AN8</text>
<text x="121" y="123.5">RB3/AN9/CCP2</text>
<text x="164.5" y="123.5">MCLR/VPP/RE3</text>
<text x="55.6" y="126.4">C2-</text>
<text x="55.6" y="129.2">V+</text>
<text x="121" y="126.4">RB4/KBI0/AN11</text>
<text x="121" y="129.2">RB5/KBI1/PGM</text>
<text x="178.1" y="129.2">VDD</text>
<text x="55.6" y="137.7">VCC</text>
<text x="55.6" y="132">V-</text>
<text x="69.7" y="137.7">GND</text>
<text x="178.1" y="132">VDD</text>
<text x="178.3" y="137.7">VSS</text>
<text x="121" y="140.6">RC6/TX/CK</text>
<text x="121" y="143.4">RC7/RX/DT</text>
<text x="178.3" y="140.6">VSS</text>
<text x="165.8" y="149.1">RB7/KBI3/PGD</text>
<text x="121" y="154.8">RB0/INT0/FLT0/AN12</text>
<text x="165.8" y="151.9">RB6/KBI2/PGC</text>
<text x="121" y="157.6">RB1/INT1/AN10</text>
</g>
<g font-size="2.5" fill="#00f">
<text x="63.5" y="19.5">+</text>
<text x="117.6" y="19.5">+</text>
<text x="12.3" y="116.2">+</text>
<text x="12.3" y="130.4">+</text>
<text x="200.1" y="133.3">+</text>
<text x="12.3" y="144.7">+</text>
<text x="27.9" y="148.7" transform="rotate(180 27.9 148.7)">+</text>
<text x="40.8" y="144.7">+</text>
</g>
<g font-size="2.5" fill="#f00">
<text x="216.3" y="30.5">GD0</text>
<text x="216.3" y="33.3">GD2</text>
<text x="216.3" y="36.2">CSn</text>
<text x="216.3" y="39">SCLK</text>
<text x="216.3" y="41.9">SI</text>
<text x="216.3" y="44.7">SO</text>
<text x="34.2" y="56.1">RXD</text>
<text x="34.2" y="61.8">TXD</text>
<text x="193.5" y="76">SO</text>
<text x="193.5" y="73.2">SI</text>
<text x="193.5" y="78.8">SCLK</text>
<text x="193.5" y="81.7">CSn</text>
<text x="193.5" y="87.4">GD0</text>
<text x="193.5" y="84.5">GD2</text>
<text x="42.8" y="101.6">TXD</text>
<text x="85.4" y="101.6">_TXD</text>
<text x="42.8" y="110.2">RXD</text>
<text x="85.4" y="110.2">_RXD</text>
<text x="101.9" y="138.9">_RXD</text>
<text x="101.9" y="141.7">_TXD</text>
</g>
<g font-size="2">
<text x="29.9" y="2.2">5</text>
<text x="83.9" y="2.2">4</text>
<text x="138" y="2.2">3</text>
<text x="192.1" y="2.2">2</text>
<text x="246.1" y="2.2">1</text>
<text x=".8" y="29.6">D</text>
<text x="273.9" y="29.6">D</text>
<text x=".8" y="79.4">C</text>
<text x="273.9" y="79.4">C</text>
<text x=".8" y="129.2">B</text>
<text x="273.9" y="129.2">B</text>
<text x=".8" y="178.9">A</text>
<text x="273.9" y="178.9">A</text>
<text x="29.9" y="204.1">5</text>
<text x="83.9" y="204.1">4</text>
<text x="138" y="204.1">3</text>
<text x="192.1" y="204.1">2</text>
<text x="246.1" y="204.1">1</text>
</g>
</svg>
